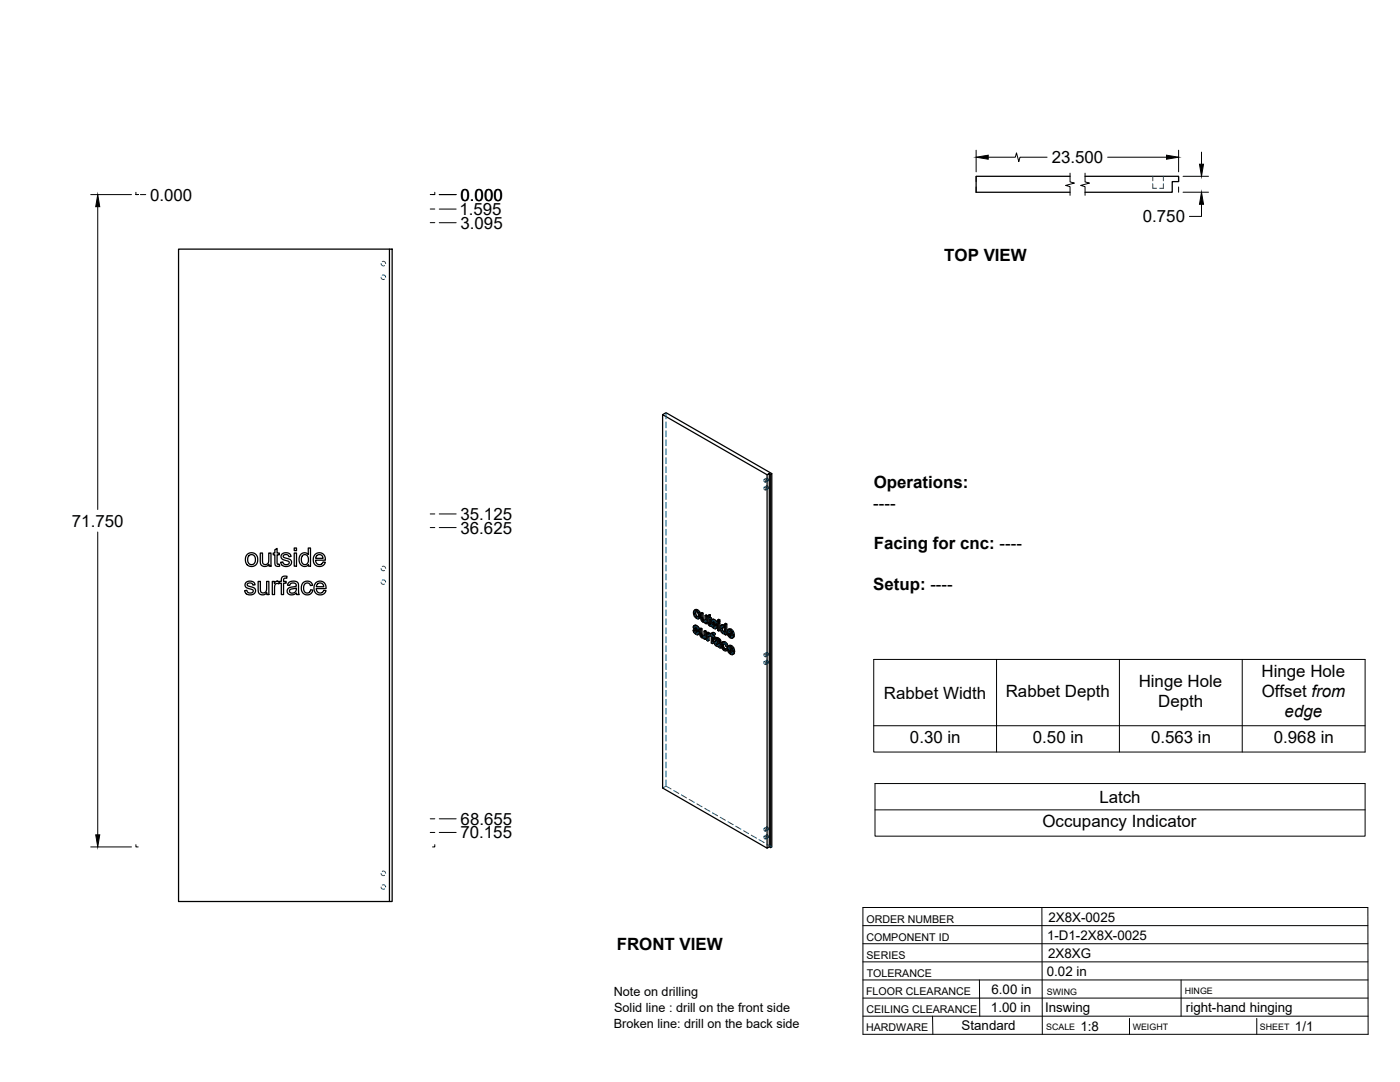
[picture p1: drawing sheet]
<svg xmlns="http://www.w3.org/2000/svg" width="559mm" height="432mm" viewBox="0 0 559 432" stroke-linecap="round" stroke-linejoin="round" font-family="sans-serif">
<!-- layer: Hidden -->
<g fill="none" stroke="#00557f" stroke-width=".4">
<path d="M460.1 73.3v1.8h1.5M460.1 70.4v1.8M464.4 73.3v1.8h-1.6M464.4 70.4v1.8M152.1 110.6l.5 .8h.9M152.1 105.2l.5 .8h.9M152.6 109.9h.9l.4 .7M152.6 104.4l.9 .1 .4 .7M265.8 164.7v2.5M265.8 168.4v2.3M265.8 171.9v2.4M265.8 175.5v2.4"/>
<path d="M265.8 179.1v2.4M265.8 182.6v2.4M265.8 186.2v2.4M265.8 189.8v2.4M265.8 193.4v2.3M265.8 196.9v2.4M304.9 194.5a.56 .56 0 0 1 .8 .3 .56 .56 0 0 1-.4 .7l-.4-.5zM304.9 191.4a.56 .56 0 0 1 .8 .3 .56 .56 0 0 1-.4 .7l-.4-.4zM306 193.9a.56 .56 0 0 1 .7 .3 .56 .56 0 0 1-.4 .8l-.4-.7zM306 190.8a.56 .56 0 0 1 .7 .3 .56 .56 0 0 1-.4 .8l-.4-.7zM306 193.9l-1 .6M306 190.8l-1 .5"/>
<path d="M306.6 195l-1 .6M306.6 191.9l-1 .5M265.8 200.5v2.4M265.8 204.1v2.4M265.8 207.6v2.4M265.8 211.2v2.4M265.8 214.8v2.4M265.8 218.4v2.3M152.1 232.3l.6 .9 .8-.1M152.1 226.9l.3 .7h1.1M152.6 231.5l.9 .1 .4 .7M152.6 226.1h.9l.4 .8"/>
<path d="M265.8 221.9v2.4M265.8 225.5v2.4M265.8 229.1v2.4M265.8 232.6v2.4M265.8 236.2v2.4M265.8 239.8v2.4M265.8 243.4v2.3M265.8 246.9v2.4M265.8 250.5v2.4M265.8 254.1v2.4M265.8 257.7v2.3M277.1 251.3l.3 .9"/>
<path d="M277.2 250l-.5 .3M277.2 249.7l-.4 .2M277.2 244.3l-.4 .2M277.3 251.3l.3 .3M277.3 250.4l-.5 .3M277.3 250.2l.4-.2-.5 .3M277.4 249.6l-.1 1 1.3 1.2a.36 .36 0 0 1 .3 .5 .36 .36 0 0 1-.5 .2h-.1M277.4 252.2l.8 .7 .8 .1M277.4 252.2l-.4 .2M277.5 251.4l-.1 .1M277.6 250.9l-.5 .3M277.6 245.6l.9 .9 .8 .1"/>
<path d="M277.6 245.6l-.5 .3M277.6 250.2l-.1 .1M277.6 250.3a.33 .33 0 0 1 .3-.4 .33 .33 0 0 1 .4 .3l.9 .9M277.6 243.2l-.4 1.1 .4 1.3M277.9 243.8l-.1 .2M277.9 243.8l.8 .2 .5 .9v1l-.5 .3M277.9 243.8l-.4 .2M278.2 250.1l-.5 .3M278.2 251l.4 .3M278.3 252.8l.4-.2-1 .5M278.5 243.8l-.5 .3M278.5 246.5l-.5 .3"/>
<path d="M278.6 250.5l-.5 .2M278.7 252l-.5 .2M278.7 250.9l-.4 .3M278.8 253.1l-.5 .2M278.8 252.3l-.4 .3M279 246.1l-.4 .3M279 244.4l-.4 .3M279.1 246.7l-.5 .3M279.2 245.4l-.4 .2M279.8 250.7l.1 2.8 .9 .8h.7v.4l.4 .2M279.8 253l-.4 .3M279.9 253.5l-.4 .3"/>
<path d="M280.2 244.5l.2 2.8 .8 .8 .7-.1v.5l.4 .2M280.2 253.9l-.4 .3M280.2 246.8l-.4 .3M280.4 247.3l-.5 .2M280.6 247.7l-.4 .2M280.7 254.3l-.5 .3M281.1 248l-.5 .3M281.1 254l-.2 .1M281.3 254l-.5 .2M281.4 253.8l-.5 .3M281.4 251.7v2l-.5 .3M281.5 254.3l-.5 .2 .3-.1"/>
<path d="M281.5 254.7l-.5 .3M281.5 247.8l-.2 .1M281.7 247.7l-.5 .3M281.8 247.6l-.5 .2M281.9 245.4v1.9l-.5 .4M281.9 248.5l-.4 .2M281.9 248l-.4 .3M282.3 246.2v.4l.4-.3M282.6 252.3v3l.4 .3M282.6 255.3l-.5 .3M282.7 245.9l-.1 .1M283 253l-.5 .2"/>
<path d="M283.1 245.4v.7l-.4-.2v.4l.4 .2v2.4l.9 .8-.2-.6M283.1 253.4l-.1 .1M283.1 246.5l-.5 .3M283.1 246.1l-.5 .3M283.1 248.9l-.4 .2M283.2 252.8l-.2 .1M283.3 253.3l-.5 .2 .4-.2M283.3 249.2l-.4 .3M283.5 253.3l-.4 .3 .3-.4 .4 .4 .2-.3 .4 .4v2.6l.4 .3M283.5 246.8l-.4 .2M283.7 249.5l-.5 .3M284 247l-.5-.2v.5"/>
<path d="M284 253.3l-.5 .2M284 249.2l-.2 .1M284 249.7h-.1M284.2 248.9l.3 .9M284.3 247.6l-.5 .3M284.4 253.3l-.9 .5 .5-.3M284.4 256.3l-.5 .3M284.4 253.7l-.5 .3M284.4 248.9l.3 .3M284.4 248.1l-.5 .2M284.4 247.3l-.5 .2M284.4 252.6l-.4 .2"/>
<path d="M284.5 247.2l-.1 .9 1.3 1.4a.35 .35 0 0 1 .3 .4 .35 .35 0 0 1-.5 .2l.4-.2M284.5 252.4l-.1 .9-.5-.2-.4 .3M284.5 249.8l.8 .7 .8 .1M284.5 249.8l-.4 .3M284.6 249l-.1 .1M284.7 248.5l-.5 .3M284.7 247.8l-.1 .1M284.7 247.9l.1-.3 .5 .1 1 1M284.8 254l-.5 .2M284.8 247.6l-.4 .3M284.9 253l-.5 .2M285.2 253l-.5 .3"/>
<path d="M285.3 247.7l-.5 .3M285.3 254.3l-.5-.3v.5M285.3 254.7l.5-.3-.2 .5 .4 .3M285.3 248.6l.4 .3M285.4 250.4l.4-.2-.9 .5M285.4 253.2l-.5-.2-.1 .3M285.5 256.2l-.4 .3M285.6 254.9l-.5 .2M285.6 255.8l-.5 .3M285.7 248.1l-.5 .2M285.7 255.7l-.2 .6 .3 .7 .7 .6 .8 .1 .1 .4M285.7 256.9l-.4 .3"/>
<path d="M285.8 249.6l-.5 .2M285.8 248.5l-.4 .3M285.9 250.7l-.5 .2M285.9 256.5l.3-.3a.78 .78 0 0 1 .8 .2 .78 .78 0 0 1 .2 .9l-.4 .1M286 255.2a.86 .86 0 0 1 1 0 .86 .86 0 0 1 .3 .9l-.5-.1M286 256.2l-.3 .3M286.1 256.2l-.5 .3M286.2 256.2l-.5 .2M286.2 254.9l-.4 .2M286.4 257.6l-.5 .2M286.7 255l-.5 .3M286.9 257.7l-.5 .3"/>
<path d="M286.9 248.3v3l.4 .3M286.9 247.2v.6l.4 .2M286.9 251.3l-.5 .3M286.9 247.8l-.5 .2M287.1 257.3l-.4 .3M287.2 255.5l-.5 .2M287.2 257.2l-.4 .3 .1-.1M287.3 256.5l-.4 .3M287.3 256.1l-.4 .3M287.3 256l-.4 .2M287.3 257.7l-.4 .2M287.4 258.1l.5 .3"/>
<path d="M287.4 258.1l-.4 .3M287.8 250.4l-.4 .2M288 251.3l-.5 .2M288 249.6l-.5 .3M288.2 249.4l-.4 1 .4 1.3 .5 .7 .6 .3 .4-.1v.3l.4 .3M288.3 257.1l-.5 .3M288.4 252.1l-.4 .2M288.4 256.3l-.4 .3M288.5 249.9l-.1 .2M288.5 249.9l.7 .1 .5 .9v1l-.5 .4M288.5 249.9l-.4 .2 .4-.2M288.6 256.1l-.3 1 .3 1.4 .9 .9 .7 .1"/>
<path d="M288.6 258.5l-.4 .2M288.8 256.8l.6-.2 .7 1 .4 .2M289 256.6l-.5 .3M289 252.6l-.5 .2M289 249.9l-.5 .2M289.4 249.8l-.2 .1M289.5 259.4l-.5 .2M289.5 256.6l-.4 .3M289.5 250.5l-.4 .2M289.5 252.2l-.4 .3M289.7 248.8v1.5l-.5-.7M289.7 250.3l-.5 .2"/>
<path d="M289.7 252.6l-.4 .2M289.7 251.5l-.4 .2M289.7 252.9l-.4 .3M289.9 257l-.5 .3M289.9 259h-.3M289.9 259l-.4 .3M290.1 257.6l-.5 .3M290.1 258.6l-.2 .4M290.3 258.7l.3 .2-.2 .4M290.6 258.9l-.2 .1M290.7 252l-.5 .3M290.8 258.6l-.5 .2"/>
<path d="M291 251l-.3 .8 .3 1.5 .9 1 .9 .1M291 253.3l-.4 .3M291.1 252.4l-.4 .2M291.1 257.6l-.3 1 .3 1.3 .9 .9 .9 .1M291.1 259.9l-.4 .3M291.2 252.9l-.1-.5 2 1.1M291.3 258.9l-.5 .3M291.4 251.5l-.2 .2M291.4 251.5l.8 .3 .4 1-.6-.3M291.4 259.5l-.1-.6 1.9 1.2M291.4 251.5l-.5 .2M291.5 258l-.2 .3"/>
<path d="M291.5 258l.8 .3 .4 1.1-.6-.4M291.5 258l-.4 .3M291.9 251.5l-.5 .3M291.9 254.3l-.5 .2M292 258.1l-.4 .3M292.1 253.9h.2M292.4 253.9l-.4 .2 .3-.2M292.4 252.1l-.4 .3M292.6 258.7l-.5 .3M292.6 252.8l-.5 .3M292.6 253.6l-.1 .1M292.7 254.4l-.5 .3"/>
<path d="M292.7 253.7l-.4 .2M292.7 259.4l-.4 .2M265.8 261.2v2.4M265.8 264.8v2.4M265.8 268.4v2.4M265.8 271.9v2.4M265.8 275.5v2.4M265.8 279.1v2.4M292 260.8l-.4 .3M292.2 260.5h.3M292.5 260.5l-.4 .2 .4-.2M292.7 260.2h-.1"/>
<path d="M292.8 261l-.5 .3M292.8 260.3l-.3 .2M304.9 264.1a.56 .56 0 0 1 .8 .4 .56 .56 0 0 1-.4 .7l-.4-.4zM304.9 261a.56 .56 0 0 1 .8 .3 .56 .56 0 0 1-.4 .8l-.4-.6zM305.9 263.6a.55 .55 0 0 1 .8 .3 .55 .55 0 0 1-.4 .7zM305.9 260.5a.54 .54 0 0 1 .8 .2 .54 .54 0 0 1-.4 .8zM306 263.5l-1 .6M306 260.4l-1 .6M306.6 264.6l-1 .6M306.6 261.5l-1 .6M265.8 282.7v2.4M265.8 286.2v2.4"/>
<path d="M265.8 289.8v2.4M265.8 293.4v2.4M265.8 296.9v2.4M265.8 313.7l-1.3 .8M265.8 313.7l2 1.2M265.8 300.5v2.4M265.8 304.1v2.4M265.8 307.7v2.3M265.8 311.2v2.5M268.9 315.5l2 1.2M272 317.2l2 1.2M275.1 319l2 1.2"/>
<path d="M278.2 320.8l2 1.2M281.3 322.6l2 1.2M284.4 324.4l2 1.2M287.5 326.2l2 1.1M290.6 327.9l2 1.2M293.6 329.7l2.1 1.2M296.8 331.5l2 1.2M299.8 333.3l2.1 1.2M302.9 335.1l2.1 1.2M304.9 330.7a.55 .55 0 0 1 .8 .3 .55 .55 0 0 1-.4 .7zM304.9 333.8a.53 .53 0 0 1 .8 .3 .53 .53 0 0 1-.5 .7zM306 333.2a.56 .56 0 0 1 .7 .3 .56 .56 0 0 1-.4 .7l-.4-.5z"/>
<path d="M306 330.1a.56 .56 0 0 1 .7 .3 .56 .56 0 0 1-.4 .7l-.4-.6zM306 333.1l-1 .6M306 330l-1 .6M306 336.8l2.1 1.2M306.6 334.2l-1 .6M306.6 331.1l-1 .6M152.1 354l.5 .8h.9M152.1 348.6l.6 .8 .8-.1M152.6 353.2l.9 .1 .4 .7M152.6 347.7l.9 .1 .4 .7"/>
</g>
<!-- layer: Visible -->
<g fill="none" stroke="#000" stroke-width=".51">
<path d="M427.1 70.4h-37.5v6.3h37.5M433.1 70.4h37.3v2.1h-2.5v4.2h-34.8M155.4 99.4h1.1v260.4h-1.1zM155.4 99.4h-84.1v260.4h84.1M264.5 165.5l1.3-.8 42.3 24.3M306.2 189.5l.9-.5v149l-.9 .5zM306.2 189.5l-41.7-24v149l41.7 24M307.1 189l.5 .3v149l-.5-.3M307.6 189.3l.5-.3v149l-.5 .3M109.7 219.4l.9-.5v1.8h.9v.7h-.9v3.3l.3 .5h.6l.1 .8a1.32 1.32 0 0 1-1.5-.1 1.32 1.32 0 0 1-.4-1.5v-3h-.6v-.7h.6zM117.4 218.7h.9v1h-.9zM98.2 232.4l1.1-.5a1.92 1.92 0 0 1 2.5 1.5l-.9 .1a1.13 1.13 0 0 0-1.1-.9 1.13 1.13 0 0 0-1.1 1l.3 .2a3.5 3.5 0 0 1 2.9 1.4 2.19 2.19 0 0 1-1.5 2.2 2.19 2.19 0 0 1-2.5-1l-.3-.7 .9-.1 .6 .9 1.4 .1a.76 .76 0 0 0 .6-.9 .76 .76 0 0 0-.9-.6 2.08 2.08 0 0 1-2.4-1.7z"/>
<path d="M98.8 221.2l1.1-.6a2.66 2.66 0 0 1 3 3.7 2.66 2.66 0 0 1-4.7 .5l-.2-1a2.9 2.9 0 0 1 .8-2.6zM99.3 221.8l.8-.4a1.97 1.97 0 0 1 1.9 2 1.97 1.97 0 0 1-2 1.9l-.5-.2a2.65 2.65 0 0 1-.2-3.3zM103 232h.9v3a1.32 1.32 0 0 0 1.4 1.7 1.32 1.32 0 0 0 1.1-1.9v-2.8h.9v5.3h-.8v-.8a1.88 1.88 0 0 1-2.2 .8 1.88 1.88 0 0 1-1.3-2zM103.9 220.7h.9v2.9a1.32 1.32 0 0 0 1.3 1.7 1.32 1.32 0 0 0 1.2-1.8v-2.8h.9v5.3h-.8v-.8a1.88 1.88 0 0 1-2.3 .8 1.88 1.88 0 0 1-1.2-2zM108.7 232h.8v.8a1.28 1.28 0 0 1 2-.6l.8-.2v-.5a1.5 1.5 0 0 1 .7-1.5 1.5 1.5 0 0 1 1.6 0l-.2 .8a.82 .82 0 0 0-.8 0 .82 .82 0 0 0-.4 .7v.5h1v.7h-1v4.6h-.9v-4.6h-.8v-.4l-.2 .7a1.17 1.17 0 0 0-1.4 .2 1.17 1.17 0 0 0-.3 1.3v2.8h-.9zM112.5 221.2l1.1-.6a1.96 1.96 0 0 1 2.6 1.5l-.9 .1a1.13 1.13 0 0 0-1.1-.9 1.13 1.13 0 0 0-1.1 .9l.3 .3a3.4 3.4 0 0 1 2.9 1.4 2.17 2.17 0 0 1-1.6 2.2 2.17 2.17 0 0 1-2.5-1l-.2-.7 .9-.1 .4 .8 1.2 .2a.84 .84 0 0 0 1-.9 .84 .84 0 0 0-1.2-.7 1.77 1.77 0 0 1-2.1-2zM115.1 232.6a2.39 2.39 0 0 1 4 .7l.3 4h-.9l-.2-.7a2.02 2.02 0 0 1-2.2 .9 2.02 2.02 0 0 1-1.5-1.8l.1-.2a2.01 2.01 0 0 1 2-1.2l.4-.1a.82 .82 0 0 0 1.1-.7 .82 .82 0 0 0-1.1-.8 1.2 1.2 0 0 0-1.5 1l-.9-.2zM115.7 235.4l2.6-.7a1.46 1.46 0 0 1-.8 1.9 1.46 1.46 0 0 1-2-.8zM117.4 220.7h.9v5.3h-.9zM120 221.3l1.1-.7a1.88 1.88 0 0 1 1.9 .7v-2.6h.9v7.3h-.8v-.7a2.18 2.18 0 0 1-2.6 .5 2.18 2.18 0 0 1-1.1-2.5zM120.8 221.7l.6-.3a2.12 2.12 0 0 1 1.8 1.6 2.12 2.12 0 0 1-.9 2.2l-.3 .1a2.1 2.1 0 0 1-1.7-1.4 2.1 2.1 0 0 1 .5-2.2zM120.9 232.6l1.2-.6h1.4l.8 .6 .5 1-.9 .1a1.44 1.44 0 0 0-1.9-.9 1.44 1.44 0 0 0-.8 1.9l.1 .9a1.35 1.35 0 0 0 1.5 1.1 1.35 1.35 0 0 0 1.2-1.3l.8 .1-.4 1a2.48 2.48 0 0 1-3.2 .4 2.48 2.48 0 0 1-.8-3.2z"/>
<path d="M125.7 221.3l1.5-.7a2.47 2.47 0 0 1 2.7 3h-4l.3 1a1.46 1.46 0 0 0 1.5 .7 1.46 1.46 0 0 0 1.2-1l1 .1-.3 .7-.7 .6-1.2 .4a2.79 2.79 0 0 1-2.6-1.7 2.79 2.79 0 0 1 .6-3.1zM126 232.6l1.5-.7a2.47 2.47 0 0 1 2.7 3h-4l.3 .9a1.46 1.46 0 0 0 1.4 .9 1.46 1.46 0 0 0 1.3-1.1l.9 .1-.3 .7-.7 .7-1.1 .3a2.8 2.8 0 0 1-2.6-1.7 2.8 2.8 0 0 1 .6-3.1zM126.5 221.7l.7-.4 .8 .1 .6 .4 .3 1h-2.9zM126.7 233l.8-.3 .9 .1 .5 .4 .3 .9h-2.9zM276.6 251.5l.7 1.4 .9 .4 .5-.1M276.9 249.8l.6-.3 .8 .3 .9 1.3-.5 .3-.1-.6M277.1 250.4l.4-.1 1.2 1.1M277.2 244.8l.2-.6 .3-.2 .9 .8 .1 1.3-.2 .3h-.5M277.3 251.3l-.7 .2 .5 .2M277.3 252.3l.4 .4 .5-.2M277.4 250.9l1 .9 .5-.2M277.4 251.5l-.3 .2 .1 .4 .5-.1"/>
<path d="M277.5 250.3l-.3 .4 .4-.4 .6 .7M277.5 249.5l-.7 .4-.1 .6 1.6 1.8v.5M277.5 245.8l.5 .6 .5-.3M277.6 251.6l.7 .9M277.7 249.9l.5 .4 .5-.2M277.7 244.5l-.5 .3 .1 .5 .2 .5 .4-.3M277.7 252.7l.5 .1M277.7 249.5l-.7 .3M277.8 244l.1 1.4 .8 .8M277.8 250.6l-.4 .3-.2-.2M278 243.6l.9 1 .4-.3M278.1 249.7l-.8 .1"/>
<path d="M278.2 250.3l.4 .5 .4-.2M278.4 251.8l.3 .5 .4-.3M278.5 243.4l-.5 .2-.8-.1M278.6 251.3l.7 1.3-.7 .7M278.7 252.3l.1 .5 .5-.3M278.8 252.8l-.1 .4 .4-.3M278.9 244.6l.3 1.3 .5-.3M279.1 246.7a1.76 1.76 0 0 1-2.3-1.8v-.9l.4-.5 .8-.3 .8 .4 .9 1.9-.2 .9-.6 .5M279.2 245.9l-.1 .8 .4-.3M279.3 251l.5 .2 .4-.2M279.7 244.7l.5 .3 .4-.3M279.8 251.2v2.2l.4-.2"/>
<path d="M279.8 253.4l.2 .5 .4-.3M280 253.9l.3 .2 .5-.2M280.2 245v2.2l.4-.3M280.2 247.2l.2 .4 .4-.2M280.3 254.1l.4 .2M280.4 247.6l.3 .3 .5-.2M280.7 247.9l.4 .1M280.9 254l-.6-.7-.1-2.3-.4-.3-.5 .3 .1 2.5 .8 1.1 .8-.1M281 251.9l.4 .3 .5-.3M281 254.5v.5l.4 .2M281 254.5l-.1 .1M281.4 247.7l-.7-.6-.1-2.4-.4-.2-.5 .2 .1 2.5 .8 1.1h.9"/>
<path d="M281.4 245.7l.5 .2 .4-.2M281.4 252.2v3l.5-.3v-3l-.5-.2-.4 .2v1.9l-.3 .5 .2-.2M281.5 248.3v.4l.4 .2M281.5 248.3l-.2 .1M281.9 245.9v3l.4-.2v-3l-.4-.3-.5 .3v1.8l-.3 .5 .2-.1M282.3 246.6l.3 .2 .1 2.5 .8 .6 .4-.2M282.6 246l-.3 .2 .3 .2v-.8l.9-.3v1.1l.5 .2v.4l-.5 .3v-.4M283 252.9l-.4-.6-.5 .3v3l.5 .2M283 253.5l-.4 .8 .4-.3M283 252.5l-.5 .3-.4-.2M283.1 253.6l-.1 2-.4 .2v-1.5M283.1 253.6l.4 .2"/>
<path d="M283.1 253.6l-.5 .1M283.1 245.6v1l.4-.2M283.1 246.6l.4 .3 .5-.3M283.1 253l.4 .4M283.3 252.7l-.8 .5v-.4M283.3 249.3l.2 .1M283.5 245.3l-.9 .3M283.5 253.4v.4M283.5 253.8l.4 .2v2.6l.4 .3M283.5 253.5l-.1 .4M283.5 249.4l.1 .5M283.5 252.8l-.8 .2"/>
<path d="M283.5 252.8l-.7 .2M283.5 248.8l-.4 .3v-2.1l.4 .3 .3 1.8M283.6 249l-.5 .1M283.8 249.1l.8 1.4 .7 .4 .5-.1M283.8 249.1l-.6 .1M283.8 249.1h.1M283.8 249.3l-.3 .1M284 247.4l.7-.3 .7 .3 .9 1.3-.5 .3-.1-.6M284.1 252.7l.8-.3 .6 .4-.5 .7v-.4M284.3 253.8l.5 .3 .5-.2M284.4 248.9l-.6 .2 .4 .2M284.4 249.9l.5 .4 .4-.2"/>
<path d="M284.5 248.5l1 1 .5-.3M284.5 249.1l-.3 .2 .2 .6 .5-.3M284.6 247.1l-.6 .4-.1 .6 1.6 2.1M284.6 247.9l-.3 .4 .5-.3M284.6 252.4l-.6 .3-.1 .9-.4-.2 .4-.3-.4-.3M284.6 252.8l.4 .3 .5-.3M284.7 249.2l.8 .9M284.7 247.9l.6 .7M284.8 253.3l.5 1-.5 .2v-.4M284.8 254.5v2.1l-.5 .3v-2.7l.5 .3M284.8 247.5l.5 .5 .5-.3M284.8 248l1 1"/>
<path d="M284.8 248l-.5 .1M284.9 247.1l-.8 .3M284.9 250.3l.4 .1M284.9 248.2l-.4 .3-.2-.2M285 253.5l-.6-.3-.1 .6 .5-.2M285.1 252.5l-.5 .3-.4-.2M285.2 247.3l-.8 .1M285.2 256l.7-.3 .9 .3M285.3 248l.4 .4 .4-.2M285.4 254.7l1-.2 1.2 .9 .3 3-.5 .2-.1-.4M285.5 250.2l-.1 .2M285.5 249.5l.3 .4 .5-.3"/>
<path d="M285.6 256.5l.1-.1a.88 .88 0 0 1 1.1 1.1M285.6 257.1l.4 .4 .5-.3M285.7 256.5l-.2 .2M285.7 248.9l.5 .6 .2 .8-.7 .6M285.8 249.9l.1 .5 .5-.3M285.8 255.7l-.7 .5 .2 1 .9 .8 .7-.1 .5 .7M285.9 250.4l-.1 .4 .4-.3M285.9 256.5l-.3 .5 .5-.1M286 256.5l.8 .9M286 255.2l-.4 .3a.79 .79 0 0 1 .9-.1 .79 .79 0 0 1 .4 .8l-1.2-.2M286 257.5l.5 .1M286.1 255.7l-.8 .2"/>
<path d="M286.2 254.4l-1 .5 .4 .6M286.3 254.9l.5 .4 .5-.3M286.4 247.4l.5 .3 .4-.3M286.5 257.6l.3-.1zM286.7 254.6l-.4 .3-.6-.2M286.8 255.3l.3 .4 .5-.3M286.9 248.3l.4 .3v3l-.4 .2v-3M286.9 248.3l-.5 .3v3l.5 .2M286.9 247.7v.6l.4-.3v-.6l-.4-.2-.5 .2v.6l.5 .3M287.1 255.7l.2 .4 .4-.2M287.3 256.1v2.1l.5-.2M287.3 248.6l-.4 .2-.5-.2"/>
<path d="M287.8 249.6l.6-.3 .8 .3M288.1 250.1l.7 .3 .4 .9v1l-.6 .2M288.1 251.9l.5 .6 .4-.3M288.1 250.1l-.2 .8M288.2 256.4l.7-.4 .7 .3 .9 1.5-.4 .2-.4-.9M288.3 257.6l.2 1 .4-.2M288.3 250.6l-.4 .3v.5l.2 .5 .4-.3M288.4 249.3l-.9 .6v1.4l.8 1.4 .6 .3 .4-.2M288.4 250.1l.1 1.4 .7 .8M288.5 258.6l.5 .6 .5-.3M288.5 249.7l.4 .3M288.8 257.4l-.5 .2 .4-.8 1.4 1.2"/>
<path d="M288.8 256.8l.1 1.6 .7 .6M288.9 256l-.5 .3a2.07 2.07 0 0 0 1.4 3.4M288.9 249.4l-1 .2M289 256.5l.7 .6 .5-.2M289.2 249l.5 .3 .4-.3M289.3 252.8v.4l.4 .2M289.3 252.8l-.2 .1M289.5 256.2l-.5 .3-.6-.2M289.7 249.3v4.1l.4-.2v-4.2l-.4-.2-.5 .2v1.5l-.3-.5 .3-.1M289.7 258.8l-.2 .5-.5-.1M290.3 258.7l-.6 .1 .4 .3M290.4 259l-.6 .7 .6-.4"/>
<path d="M290.9 253.5l.5 .6 .5-.2M291.1 252l-.4 .2 1.4 .9-.6-1.3-.6-.1-.2 .5M291.2 251.7l-.1 .3 .9 .5M291.2 252.9l.9 1M291.3 258.5l-.5 .3 1.5 .8-.6-1.2-.6-.1-.3 .5M291.3 258.3v.2l.8 .5M291.4 253.3l-.5 .2-.2-.9 1.9 1.1M291.4 259.5l.8 1M291.4 251.4l.9 .9 .4-.3M291.4 254.1l.5 .1M291.5 259.8l-.5 .3-.2-.9 1.9 1.1M291.6 257.9l.8 .9 .5-.2"/>
<path d="M291.9 251.1l-.5 .3-.8-.1M292 257.7l-.4 .2h-.9M292.1 253.9l.5 .3 .5-.2M292.1 253.9l-.1 .2M292.3 252.3l.3 1.3 .5-.2M292.4 258.8l.4 1.4 .4-.3M292.5 253.7l-.4 .2M292.6 253.6l.5-.1-.1-.6-.6-1.4-1-.6-.8 .4-.4 1.1 .4 1.3 1.3 1 .7-.5M292.7 253.7l.4 .3-.8 .6M291 260.1l.6 .6 .4-.3M291.6 260.7l.4 .1M292.3 260.5l.4 .3 .5-.3"/>
<path d="M292.3 260.5l-.2 .2M292.6 260.2l-.3 .3M292.8 260.2l.4-.1v-.6l-.6-1.4-1-.6-.9 .4-.3 1.3 .5 1.3 1.2 .8 .6-.5M292.8 260.3l.3 .3-.7 .6"/>
</g>
<!-- layer: Reference -->
<g fill="none" stroke="#000" stroke-width=".4">
<path d="M54.3 76.7v.9M55.2 77.6h-.9h.9M172.6 77.6h.9M173.5 76.7v.9h-1.8M389.6 70.4v2.1M389.6 74.6v2.1M470.4 70.4v2.1M470.4 74.6v2.1M171.7 83.4h1.8M171.7 88.9h1.8M171.7 205.1h1.8M171.7 210.5h1.8"/>
<path d="M54.3 337.1v.9h.9M171.7 326.8h1.8M171.7 332.2h1.8M173.5 337.1v.9h-.9"/>
</g>
<!-- layer: Hidden Narrow -->
<path d="M278.2 251.5l-.4 .3M279.8 252.6l-.5 .2M280.2 246.3l-.5 .3M281.4 253.3l-.4 .2M281.9 247l-.5 .3M283.1 248.2l-.5 .3M284.4 253l-.5 .3M284.8 253.3h.1M285.3 249.2l-.4 .2M286.6 256.3l-.5 .3M287.3 256.7l-.4 .3" fill="none" stroke="#000" stroke-width=".4"/>
<!-- layer: Visible Narrow -->
<path d="M278.2 251l-.5 .2M280.2 252.6l-.4 .3M280.6 246.4l-.4 .2M283.5 248.5l-.4 .3M284.8 253.3l-.5 .3M285.3 248.6l-.4 .3M286.5 255.8l-.4 .3M287.7 256.3l-.4 .3M287.7 257l-.4 .3" fill="none" stroke="#000" stroke-width=".4"/>
<!-- layer: Titleblock -->
<g fill="none" stroke="#000" stroke-width=".4">
<path d="M344.4 362.2h201.6l.1 50.6h-201.7zM344.4 376.6h201.6M344.4 369.4h201.6M415.9 362.2l.1 50.6M344.4 383.9h201.6M344.4 398.3h201.6M344.4 391.1h201.6M390.9 391.1l.2 14.4M471.4 391.1v14.4M344.4 405.5h201.7M372.2 405.5l.1 7.3M450.8 406.4v6.4"/>
<path d="M501.6 406.4v6.4"/>
</g>
<!-- layer: FD_Dimensions -->
<g fill="none" stroke="#000" stroke-width=".4">
<path d="M389.6 59.9v8.7M470.4 59.9v8.7M36.2 77.7h16.3M56 77.7h2.2M175.3 77.7h6.8M394.4 62.7h10.9l.4-1.7 1 3.5 .4-1.8h10.8M442.1 62.7h23.5M472.2 70.4h10.2M472.2 76.7h10.2M479.6 60.7v4.8M39 82.5v120.8M175.3 83.4h6.8"/>
<path d="M175.3 88.9h6.8M479.6 81.5v4.9h-4.9M39 212.3v120.9M175.3 205.1h6.8M175.3 210.5h6.8M36.2 338h16.3M175.3 326.8h6.8M175.3 332.2h6.8"/>
</g>
<path d="M389.6 62.7l4.8-.8v1.6zM465.6 61.9l4.8 .8-4.8 .8zM478.8 65.5h1.6l-.8 4.9zM39 77.7l.8 4.8h-1.6zM479.6 76.7l.8 4.8h-1.6zM38.2 333.2h1.6l-.8 4.8z" fill="#000" stroke="#000" stroke-width=".4"/>
<!-- layer: Break Lines -->
<path d="M427.1 69.1v3.5l1.7 .5-3.5 .9 1.8 .5v3.5M433.1 69.1v3.5l1.7 .5-3.4 .9 1.7 .5v3.5" fill="none" stroke="#000" stroke-width=".4"/>
<!-- layer: Custom Tables -->
<path d="M348.7 263.2h196.2v36.9h-196.2zM397.8 263.2v36.9M446.8 263.2v36.9M495.8 263.2v36.9M348.7 289.6h196.2M349.2 312.7h195.7v21h-195.7zM349.2 323.2h195.7" fill="none" stroke="#000" stroke-width=".4"/>
<g font-size="6.7">
<text x="419.8" y="65.1">23.500</text>
<text x="59.9" y="80">0.000</text>
<text x="183.8" y="80">0.000</text>
<text x="183.4" y="85.8">1.595</text>
<text x="456.2" y="88.7">0.750</text>
<text x="183.8" y="91.2">3.095</text>
<text x="376.9" y="104.1">TOP VIEW</text>
<text x="348.7" y="194.9">Operations:</text>
<text x="348.5" y="203">----</text>
<text x="183.8" y="207.5">35.125</text>
<text x="28.7" y="210.2">71.750</text>
<text x="183.8" y="212.9">36.625</text>
<text x="348.7" y="219.2">Facing for cnc: ----</text>
<text x="348.5" y="235.3">Setup: ----</text>
<text x="454.5" y="274.1">Hinge Hole</text>
<text x="503.6" y="270">Hinge Hole</text>
<text x="352.8" y="278.8">Rabbet Width</text>
<text x="401.4" y="278.2">Rabbet Depth</text>
<text x="503.6" y="278.2">Offset from</text>
<text x="462.3" y="282.2">Depth</text>
<text x="512.8" y="286.2">edge</text>
<text x="363.2" y="296.5">0.30 in</text>
<text x="412.3" y="296.5">0.50 in</text>
<text x="459.4" y="296.5">0.563 in</text>
<text x="508.4" y="296.5">0.968 in</text>
<text x="438.8" y="320.3">Latch</text>
<text x="183.9" y="329.1">68.655</text>
<text x="183.8" y="334.6">70.155</text>
<text x="416.1" y="330.2">Occupancy Indicator</text>
<text x="246.2" y="379.1">FRONT VIEW</text>
</g>
<g font-size="5.3">
<text x="418.5" y="367.9">2X8X-0025</text>
<text x="417.9" y="375">1-D1-2X8X-0025</text>
<text x="418.4" y="382.3">2X8XG</text>
<text x="417.8" y="389.5">0.02 in</text>
<text x="395.8" y="396.8">6.00 in</text>
<text x="395.5" y="403.7">1.00 in</text>
<text x="417.2" y="404.1">Inswing</text>
<text x="473.4" y="403.8">right-hand hinging</text>
<text x="383.8" y="411">Standard</text>
<text x="431.3" y="411.5">1:8</text>
<text x="516.9" y="411.5">1/1</text>
</g>
<g font-size="5.1">
<text x="245" y="397.3">Note on drilling</text>
<text x="245.1" y="403.8">Solid line : drill on the front side</text>
<text x="245" y="410.3">Broken line: drill on the back side</text>
</g>
<g font-size="4.3">
<text x="345.8" y="368.4">ORDER NUMBER</text>
<text x="345.8" y="375.5">COMPONENT ID</text>
<text x="345.8" y="382.7">SERIES</text>
<text x="345.9" y="389.9">TOLERANCE</text>
<text x="345.7" y="397.2">FLOOR CLEARANCE</text>
<text x="345.8" y="404.4">CEILING CLEARANCE</text>
<text x="345.7" y="411.6">HARDWARE</text>
</g>
<g font-size="3.5">
<text x="417.9" y="397">SWING</text>
<text x="472.9" y="396.7">HINGE</text>
<text x="417.5" y="410.9">SCALE</text>
<text x="452.1" y="410.9">WEIGHT</text>
<text x="502.9" y="410.9">SHEET</text>
</g>
</svg>
